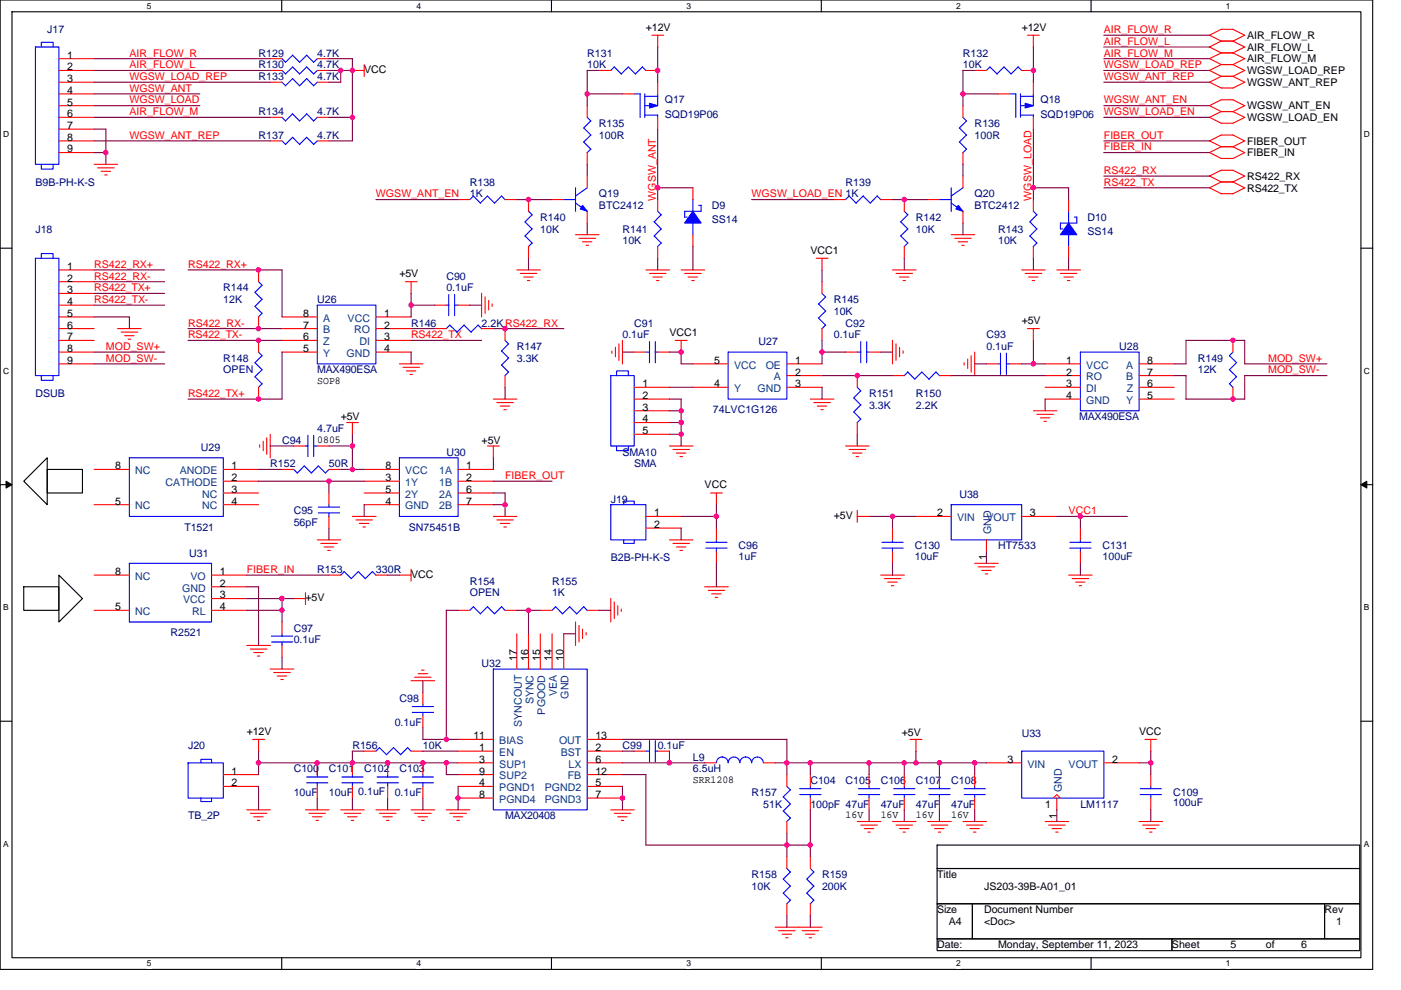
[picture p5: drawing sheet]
<svg xmlns="http://www.w3.org/2000/svg" width="297mm" height="210mm" viewBox="0 0 297 210" stroke-linecap="round" stroke-linejoin="round" font-family="sans-serif">
<path d="M0 0h291v205.6h-291zM2.5 2.5h286v200.6h-286z" fill="none" stroke="#000" stroke-width=".23"/>
<g fill="#fff">
<path d="M31.1 .3h1v1.9h-1z"/>
<path d="M31.1 203.4h1v2h-1z"/>
</g>
<path d="M59.7 0v2.5M59.7 203.1v2.5" fill="none" stroke="#000" stroke-width=".23"/>
<g fill="#fff">
<path d="M88.3 .3h1v1.9h-1z"/>
<path d="M88.3 203.4h1v2h-1z"/>
</g>
<path d="M116.9 0v2.5M116.9 203.1v2.5" fill="none" stroke="#000" stroke-width=".23"/>
<g fill="#fff">
<path d="M145.5 .3h1v1.9h-1z"/>
<path d="M145.5 203.4h1v2h-1z"/>
</g>
<path d="M174.1 0v2.5M174.1 203.1v2.5" fill="none" stroke="#000" stroke-width=".23"/>
<g fill="#fff">
<path d="M202.7 .3h1v1.9h-1z"/>
<path d="M202.7 203.4h1v2h-1z"/>
</g>
<path d="M231.3 0v2.5M231.3 203.1v2.5" fill="none" stroke="#000" stroke-width=".23"/>
<g fill="#fff">
<path d="M259.9 .3h1v1.9h-1z"/>
<path d="M259.9 203.4h1v2h-1z"/>
<path d="M.7 27.6h1.3v1.9h-1.3z"/>
<path d="M289.2 27.6h1.3v1.9h-1.3z"/>
<path d="M.7 77.7h1.3v2h-1.3z"/>
<path d="M289.2 77.7h1.3v2h-1.3z"/>
</g>
<path d="M0 52.6h2.5M288.5 52.6h2.5" fill="none" stroke="#000" stroke-width=".23"/>
<g fill="#fff">
<path d="M.7 127.9h1.2v2h-1.2z"/>
<path d="M289.2 127.9h1.2v2h-1.2z"/>
</g>
<path d="M0 102.8h2.5M288.5 102.8h2.5" fill="none" stroke="#000" stroke-width=".23"/>
<path d="M1.3 102.1l1.2 .7-1.2 .7zM288.5 102.8l1.3-.7v1.4z" fill="#000" stroke="#000" stroke-width=".21"/>
<g fill="#fff">
<path d="M.7 178h1.2v2h-1.2z"/>
<path d="M289.2 178h1.2v2h-1.2z"/>
</g>
<g fill="none" stroke="#000" stroke-width=".23">
<path d="M10 99.6h7.5v5h-7.5zM5 102.1l5-5v9.9zM5 124.5h7.5v5h-7.5zM12.5 122l5 5-5 4.9zM0 153h2.5M288.5 153h2.5M198.7 179.2h89.6v5h-89.6zM198.7 184.2h89.6v7.5h-89.6zM198.7 191.7h7.5v7.4h-7.5zM198.7 199.1h49.8v2.5h-49.8zM206.2 191.7h74.6v7.4h-74.6zM248.5 199.1h39.8v2.5h-39.8z"/>
<path d="M280.8 191.7h7.5v7.4h-7.5z"/>
</g>
<g fill="none" stroke="#f00" stroke-width=".23">
<path d="M12.5 14.9h7.5M12.5 19.9h7.5M12.5 12.4h7.5M12.5 17.4h7.5M57.3 14.9h2.5M57.3 12.4h2.5M57.3 17.4h2.5M67.3 14.9h2.4M67.3 12.4h2.4M67.3 17.4h2.4M74.7 14.9h2.5M77.2 13.7v2.5"/>
<path d="M127 14.9h2.5M132 19.9h2.5M136.9 14.9h2.5M138.2 7.5h2.5M139.4 7.5v2.5M139.4 17.4v2.5M206.6 14.9h2.5M211.6 19.9h2.5M216.6 14.9h2.5M217.8 7.5h2.6M219.1 17.4v2.5M219.1 7.5v2.5"/>
<path d="M256.4 7.5l2.5 1.2h2.5l2.5 1.3-2.5 1.2M256.4 9.9l2.5 1.3h2.5l2.5 1.3-2.5 1.2M256.4 12.4l2.5 1.3M256.4 14.9l2.5 1.3M256.4 17.4l2.5 1.3h2.5M256.4 7.5l2.5-1.3h2.5l2.5 1.3-2.5 1.2M258.9 13.7h2.5l2.5 1.3-2.5 1.2M258.9 16.2h2.5l2.5 1.3-2.5 1.2M258.9 8.7l-2.5 1.3M258.9 11.2l-2.5 1.2M258.9 13.7l-2.5 1.2M258.9 16.2l-2.5 1.2"/>
<path d="M12.5 29.9h7.5M12.5 24.9h7.5M12.5 22.4h7.5M12.5 27.4h7.5M12.5 32.4h7.5M20 34.9h5M20.7 35.6h3.5M21.4 36.3h2M22.2 37.1h.5M57.3 29.9h2.5M57.3 24.9h2.5M67.3 29.9h2.4"/>
<path d="M67.3 24.9h2.4M124.5 37.3v2.5M124.5 22.4v2.5M124.5 32.4v2.5M139.4 24.9v2.5M146.9 39.8v2.5M204.2 22.4v2.5M204.2 32.4v2.5M204.2 37.3v2.5M219.1 24.9v2.5M256.4 22.4l2.5 1.3M256.4 24.9l2.5 1.2h2.5"/>
<path d="M256.4 29.9l2.5 1.2M256.4 32.3l2.5 1.3h2.5M256.4 39.8l2.5 1.3h2.5M256.4 37.3l2.5 1.3M256.4 22.4l2.5-1.3 2.5 .1 2.5 1.2-2.5 1.3M256.4 29.9l2.5-1.3h2.5l2.5 1.3-2.5 1.2M256.4 37.3l2.5-1.2h2.5l2.5 1.3M258.9 23.7h2.5l2.5 1.2-2.5 1.3M258.9 31.1h2.5l2.5 1.3-2.5 1.2M258.9 38.6h2.5l2.5 1.3-2.5 1.2M258.9 23.6l-2.5 1.3M258.9 31.1l-2.5 1.3"/>
<path d="M258.9 38.6l-2.5 1.2M263.9 37.3l-2.5 1.3M12.5 57.3h7.5M12.5 59.8h7.5M54.8 57.3v2.5M85.9 59.8h2.5M87.2 59.8v2.5M97.1 42.3h2.5M107.1 42.3h2.5M109.6 57.3h5M110.3 58h3.5M111 58.8h2"/>
<path d="M111.8 59.5h.5M112.1 42.3v2.5M112.1 52.3v2.5M117 42.3h2.5M122 49.8h5M122.8 50.5h3.5M123.5 51.3h2M124.3 52h.5M124.5 44.8v2.5M136.9 57.3h5.1M137.7 58h3.5M138.4 58.8h2"/>
<path d="M139.2 59.5h.5M139.4 42.3v2.5M139.4 52.3v2.5M144.4 57.3h5M145.2 58h3.5M145.9 58.8h2M146.7 59.5h.5M146.9 49.8v2.5M173.1 54.8h2.5M174.3 54.8v2.5M174.3 59.8v2.4M176.8 42.3h2.5"/>
<path d="M186.7 42.3h2.5M189.2 57.3h5M190 58h3.5M190.7 58.8h2M191.5 59.5h.5M191.7 42.3v2.5M191.7 52.3v2.5M196.7 42.3h2.5M201.7 49.8h5M202.4 50.5h3.5M203.2 51.3h2M203.9 52h.5"/>
<path d="M204.2 44.8v2.5M216.6 57.3h5M217.4 58h3.5M218.1 58.8h2M218.8 59.5h.6M219.1 42.3v2.5M219.1 52.3v2.5M224.1 57.3h5M224.8 58h3.5M225.5 58.8h2.1M226.3 59.5h.5M226.6 42.3v2.5"/>
<path d="M226.6 52.3v2.5M12.5 72.2h7.5M12.5 69.7h7.5M12.5 77.2h7.5M12.5 67.2h7.5M12.5 74.7h7.5M12.5 64.7h7.5M12.5 62.2h7.5M24.9 69.7h5M25.7 70.4h3.5M26.4 71.2h2M27.2 71.9h.5"/>
<path d="M54.8 67.2v2.5M54.8 72.2v2.5M59.8 72.2h7.5M59.8 69.7h7.5M59.8 67.2h7.5M59.8 74.7h7.5M79.7 72.2h7.5M79.7 69.7h7.5M79.7 67.2h7.5M79.7 74.7h7.5M84.7 77.2h5M85.4 77.9h3.5"/>
<path d="M86.1 78.7h2.1M86.9 79.4h.5M92.2 69.7h2.4M92.2 64.7h2.4M97.1 64.7h2.5M102.1 69.7h2.5M102.1 62.2v5M102.8 63v3.5M103.6 63.7v2M104.3 64.5v.5M107.1 69.7v2.5M107.1 79.7v2.4"/>
<path d="M129.7 74.4v.6M130.5 73.7v2M131.2 72.9v3.6M132 72.2v5M134.5 74.7h2.4M139.4 74.7h2.5M143.2 72.2h2.5M144.4 72.2v2.5M146.9 77.2h7.5M166.8 77.2h7.5M166.8 79.7h7.5M174.3 69.7v2.5"/>
<path d="M179.3 74.7h2.5M181.8 79.7v2.4M184.3 74.7h2.4M189.2 79.7h2.5M189.2 72.2v5M190 72.9v3.5M190.7 73.7v2M191.5 74.4v.5M199.2 79.7h2.5M204.4 76.9v.5M205.2 76.2v2M205.9 75.4v3.5"/>
<path d="M206.6 74.7v5M209.1 77.2h2.5M214.1 77.2h2.5M217.8 69.7h2.6M219.1 69.7v2.5M221.6 77.2h7.5M221.6 79.7h7.5M241.5 77.2h7.5M241.5 79.7h7.5M261.4 72.2v2.5M20 99.6h7.4M47.3 99.6h7.5"/>
<path d="M54.8 82.1v2.5M55.1 94.3v.6M55.8 93.6v2M56.6 92.9v3.5M57.3 92.1v5M59.8 99.6h2.5M62.3 94.6h2.5M67.3 94.6h2.4M69.7 99.6h2.5M73.5 89.6h2.5M74.7 89.6v2.5M77.2 99.6h7.5"/>
<path d="M97.1 99.6h7.5M103.4 94.6h2.5M104.6 84.6h5M104.6 94.6v2.5M105.3 85.4h3.6M106.1 86.1h2M106.8 86.9h.6M134.5 84.6h7.4M134.5 89.6h7.4M134.5 87.1h7.4M134.5 82.1h7.4M134.5 92.1h7.4"/>
<path d="M141.9 94.6h5M142.7 95.3h3.5M143.4 96.1h2M144.2 96.8h.5M146.9 82.1h7.5M166.8 82.1h7.5M171.8 84.6h5M172.5 85.4h3.6M173.3 86.1h2M174.1 86.9h.5M179.3 94.6h5M180 95.3h3.5"/>
<path d="M180.7 96.1h2M181.5 96.8h.5M181.8 89.6v2.5M219.1 87.1h5M219.8 87.9h3.5M220.6 88.6h2M221.3 89.4h.6M221.6 84.6h7.5M221.6 82.1h7.5M241.5 84.6h7.5M241.5 82.1h7.5M261.4 82.1v2.5"/>
<path d="M20 107h7.4M47.3 104.6h7.5M47.3 102.1h7.5M47.3 107h7.5M67.3 114.5h5M68 115.3h3.5M68.7 116h2M69.5 116.8h.5M69.7 104.6v2.4M69.7 109.5v2.5M74.7 109.5h5M75.5 110.3h3.5"/>
<path d="M76.2 111h2M77 111.8h.5M77.2 104.6h7.5M77.2 102.1h7.5M77.2 107h7.5M97.1 104.6h7.5M97.1 102.1h7.5M97.1 107h7.5M104.6 109.5h5M105.3 110.3h3.6M106.1 111h2M106.8 111.8h.6"/>
<path d="M136.9 109.5h7.5M136.9 112h7.5M141.9 114.5h5M142.7 115.3h3.5M143.4 116h2M144.2 116.8h.5M150.6 104.6h2.6M151.9 104.6v2.5M151.9 112v2.5M151.9 117v2.5M181.8 109.5h2.5M181.8 108.3v2.5"/>
<path d="M189.2 112v2.5M189.2 117v2.5M194.2 109.5h7.5M206.6 119.5h5M209.1 114.5v2.5M216.6 109.5h7.5M229.1 112v2.5M229.1 117v2.5M20 122h7.4M20 129.5h7.4M44.8 124.5h7.5M44.8 122h7.5"/>
<path d="M44.8 127h7.5M44.8 129.5h7.5M52.3 136.9h5M53.1 137.7h3.5M53.8 138.4h2M54.6 139.1h.5M59.8 131.9v2.5M59.8 136.9v2.5M62.2 127h2.6M64.8 125.7v2.5M69.7 122h2.5M79.7 122h2.5"/>
<path d="M84.7 122h2.5M87.2 120.7v2.6M97.1 129.5h2.5M107.1 129.5h2.5M109.6 134.4v7.5M112.1 134.4v7.5M114.6 129.5h2.4M114.6 134.4v7.5M117 134.4v7.5M119.5 134.4v7.5M122 131.9v5M122.8 132.7v3.5"/>
<path d="M123.5 133.4v2M124.3 134.2v.5M124.5 129.5h2.5M129.5 126.9v5M130.2 127.7v3.5M131 128.5v2M131.7 129.2v.5M149.4 124.5h5M150.2 125.2h3.4M150.9 126h2M151.6 126.7h.6M186.7 122h5"/>
<path d="M187.5 122.7h3.5M188.2 123.5h2M189 124.2h.5M207.4 120.2h3.5M208.1 121h2M208.9 121.7h.5M226.6 122h5M227.3 122.7h3.5M228 123.5h2.1M228.8 124.2h.5M53.6 156.8h2.5M54.8 156.8v2.5"/>
<path d="M57.3 141.9h5M58 142.6h3.5M58.8 143.4h2M59.5 144.1h.6M77.2 159.3h2.5M87.1 144.4h5.1M87.2 159.3h2.5M87.9 143.6h3.5M88.7 142.9h2M89.4 142.1h.5M89.7 146.9v2.5M89.7 151.8v2.5"/>
<path d="M97.1 156.8h7.5M97.1 159.3h7.5M124.5 156.8h7.5M124.5 159.3h7.5M134.5 159.3h2.4M139.4 159.3h2.5M193 156.8h2.5M194.2 156.8v2.5M242.7 156.8h2.6M244 156.8v2.5M47.3 166.8h7.5M47.3 164.3h7.5"/>
<path d="M52.3 171.8h5M53.1 172.5h3.5M53.8 173.2h2M54.6 174h.5M64.8 171.8h5M65.5 172.5h3.5M66.2 173.2h2.1M67 174h.5M67.3 161.8v2.5M67.3 166.8v2.5M72.2 171.8h5M73 172.5h3.5"/>
<path d="M73.7 173.2h2M74.5 174h.5M74.7 161.8v2.5M74.7 166.8v2.5M79.7 171.8h5M80.5 172.5h3.5M81.2 173.2h2M81.9 174h.6M82.2 161.8v2.5M82.2 166.8v2.5M87.2 171.8h5M87.9 172.5h3.5"/>
<path d="M88.6 173.2h2.1M89.4 174h.5M89.7 161.8v2.5M89.7 166.8v2.5M94.6 171.8h5M95.4 172.5h3.5M96.1 173.2h2M96.9 174h.5M97.1 161.8h7.5M97.1 166.8h7.5M97.1 169.3h7.5M97.1 164.3h7.5"/>
<path d="M124.5 161.8h7.5M124.5 166.8h7.5M124.5 169.3h7.5M124.5 164.3h7.5M129.5 171.8h5M130.2 172.5h3.5M131 173.2h2M131.7 174h.5M149.4 161.8h2.5M161.8 161.8h2.5M166.8 164.3v2.5M166.8 174.2v2.5"/>
<path d="M171.8 164.3v2.5M171.8 169.3v2.5M181.8 174.2h5M182.5 175h3.5M183.2 175.7h2M184 176.5h.5M184.3 164.3v2.5M184.3 169.3v2.5M189.2 174.2h5M190 175h3.5M190.7 175.7h2M191.5 176.5h.5"/>
<path d="M191.7 164.3v2.5M191.7 169.3v2.5M196.7 174.2h5M197.4 175h3.6M198.2 175.7h2M198.9 176.5h.6M199.2 164.3v2.5M199.2 169.3v2.5M204.2 174.2h5M204.9 175h3.5M205.6 175.7h2M206.4 176.5h.5"/>
<path d="M206.6 164.3v2.5M206.6 169.3v2.5M209.1 161.8h7.5M221.6 174.2h5M222.3 175h3.5M223.1 175.7h2M223.3 169.3l.8-.8 .7 .8M223.8 176.5h.5M224.1 169.3v2.5M234 161.8h7.5M241.5 174.2h5M242.2 175h3.6"/>
<path d="M243 175.7h2M243.7 176.5h.6M244 164.3v2.5M244 169.3v2.5M165.1 197.4h3.5M165.8 198.1h2M166.6 198.9h.5M166.8 181.7v2.5M166.8 191.7v2.5M170 197.4h3.6M170.8 198.1h2M171.6 198.9h.5"/>
<path d="M171.8 181.7v2.5M171.8 191.7v2.5M174.3 196.7h-10"/>
</g>
<g fill="#00f" stroke="#00f" stroke-width=".23">
<path d="M137.7 21.9l1.7 .5-1.7 .5z" fill-rule="evenodd"/>
<path d="M203.2 43.6l1 1.2-1.5-.5z" fill-rule="evenodd"/>
<path d="M217.4 21.9l1.7 .5-1.7 .5z" fill-rule="evenodd"/>
<path d="M226.6 47.3l1.7 2.5h-3.5z" fill-rule="evenodd"/>
<path d="M146.9 44.8l1.8 2.5h-3.5z" fill-rule="evenodd"/>
<path d="M123.5 43.6l1 1.2-1.5-.5z" fill-rule="evenodd"/>
</g>
<g fill="none" stroke="#00f" stroke-width=".23">
<path d="M7.5 10h5v24.9h-5zM8.8 10v-1h2.5v1M59.8 12.4l.7 .8M62 11.7l1.5 1.5M62 16.7l1.5 1.5 1.5-1.5M62 11.7l-1.5 1.5M62 16.7l-1.5 1.5-.7-.8M65 11.7l1.5 1.5M65 16.7l1.5 1.5M65 14.2l1.5 1.5M65 11.7l-1.5 1.5M65 14.2l-1.5 1.5-1.5-1.5-1.5 1.5-.7-.8"/>
<path d="M67.3 12.4l-.8 .8M67.3 17.4l-.8 .8M67.3 14.9l-.8 .8M133.2 14.2l1.5 1.5 1.5-1.5 .8 .8M133.2 14.2l-1.5 1.5-1.4-1.5-.8 .7M134.5 19.9h1.2M135.7 19.9v5M136.7 19.9v5M139.4 19.9v2.5M209.1 14.9l.8-.7 1.5 1.5 1.5-1.5 1.5 1.5M214.1 19.9h1.3M215.4 19.9v5"/>
<path d="M215.9 14.2l.7 .8M215.9 14.2l-1.5 1.5M216.4 19.9v5M219.1 19.9v2.5M8.8 34.9v1h2.5v-1M62 24.1l1.5 1.6 1.5-1.5M62 24.2l-1.5 1.5-.7-.8M65 29.1l1.5 1.5M65 24.1l1.5 1.6M65 29.1l-1.5 1.5-1.5-1.5-1.5 1.5-.7-.7M67.3 29.9l-.8 .7M67.3 24.9l-.8 .8"/>
<path d="M122 39.8v5M123.8 27.1l1.5 1.6M123.8 30.1l1.5 1.5M124.5 24.9l.8 .8M124.5 39.8l-2.5 1.8M125.3 25.7l-1.6 1.5M125.3 28.6l-1.6 1.5M125.3 31.6l-.8 .8M136.7 24.4h2.7v.5M136.7 22.4h1.5M136.7 20.4h2.8M201.7 39.8v5"/>
<path d="M203.4 27.1l1.5 1.6M203.4 30.1l1.5 1.5-.8 .8M204.2 39.8l-2.5 1.8M204.2 24.9l.7 .8-1.5 1.5M204.9 28.6l-1.5 1.5M216.3 24.4h2.8v.5M216.3 22.4h1.5M216.4 20.4h2.7M7.5 54.8h5v24.9h-5zM8.8 54.8v-1h2.5v1M54.8 59.8l.8 .7M106.3 41.6l.8 .8"/>
<path d="M106.4 41.6l-1.5 1.5-1.5-1.5-1.5 1.5-1.5-1.5-.8 .7M112.1 44.8l.7 .8M112.8 45.6l-1.5 1.5 1.5 1.5M112.8 48.6l-1.5 1.5 1.5 1.5M112.8 51.5l-.8 .8M119.5 42.3h2.5M122 43.1l2.5 1.7M138.7 47.1l1.5 1.5-1.5 1.5M138.7 50l1.5 1.6M139.4 44.8l.8 .8M140.2 45.6l-1.5 1.5M140.2 51.5l-.8 .8"/>
<path d="M146.9 42.3v2.5M146.9 47.3v2.5M148.1 43.6h.6M148.7 43.5v1.3M148.7 44.8h-3.5v1.3h.5M180 41.6l1.5 1.5M180 41.6l-.7 .7M186.7 42.4l-.7-.8-1.5 1.5-1.5-1.5-1.5 1.5M191 47.1l1.5 1.5-1.6 1.5M191 50l1.5 1.6M191.7 44.8l.8 .8M192.5 45.6l-1.6 1.5"/>
<path d="M192.5 51.5l-.8 .8M199.2 42.3h2.5M201.7 43.1l2.5 1.7M219.1 44.8l.8 .8M219.8 48.6l-1.5 1.5 1.6 1.5M219.8 45.6l-1.5 1.5 1.6 1.5M219.8 51.5l-.7 .8M226.6 44.8v2.5M226.6 49.8v2.5M227.8 46.1l.5-.1v1.3M228.3 47.3h-3.5v1.3h.5M8.8 79.7v1h2.5v-1"/>
<path d="M54.1 62l1.5 1.5M54.1 65l1.5 1.5M54.1 76.9l1.5 1.5M54.1 79.9l1.5 1.5M54.8 74.7l.8 .8M55.6 60.5l-1.6 1.5M55.6 63.5l-1.6 1.5M55.6 66.5l-.8 .7M55.6 75.4l-1.6 1.5M55.6 78.4l-1.6 1.5M67.3 64.7h12.4v12.5h-12.4zM94.6 64.7h.6"/>
<path d="M95.1 62.5v4.5M95.4 68.9l-.8 .8M96.4 64.7h.7M96.4 62.5v4.5M101.4 69l.7 .7M101.4 68.9l-1.5 1.6-1.5-1.6-1.5 1.6-1.5-1.5M106.3 74.4l1.5 1.5M107.1 72.2l.7 .8M107.8 72.9l-1.5 1.6M107.8 75.9l-1.5 1.5 1.5 1.5M107.8 78.9l-.7 .8M129.5 79.7h5v14.9h-5z"/>
<path d="M130.7 79.7v-1h2.5v1M136.9 74.7h.8M137.7 72.5v4.4M138.9 74.7h.5M138.9 72.5v4.4M154.4 74.7h12.4v9.9h-12.4zM173.5 64.5l1.6 1.5M174.3 62.2l.8 .8M175 63l-1.5 1.5M175 66l-1.5 1.5 1.6 1.5M175 69l-.7 .7M181.8 74.7h.7"/>
<path d="M182.5 72.5v4.4M183.7 74.7h.6M183.7 72.5v4.4M192.5 78.9l-.8 .8M195.5 78.9l-1.5 1.5-1.5-1.5M198.4 78.9l.8 .8M198.5 78.9l-1.5 1.5-1.6-1.5M211.6 77.2h.5M212.1 74.9v4.5M213.4 77.2h.7M213.4 74.9v4.5M229.1 74.7h12.4v12.4h-12.4z"/>
<path d="M260.6 78.4l1.6 1.5-1.5 1.5M260.6 75.4l1.6 1.5-1.5 1.5M261.4 74.7l-.7 .7M27.4 97.1h19.9v12.4h-19.9zM55.6 81.4l-.8 .8M62.2 99.5l.8 .9 1.5-1.6 1.5 1.6 1.5-1.6 1.5 1.5M64.8 94.6h.5M65.3 92.3v4.5M66.5 94.6h.8M66.5 92.3v4.5M69.7 99.6l-.7 .8M84.7 97.1h12.4v12.4h-12.4z"/>
<path d="M130.7 94.6v1h2.5v-1M181 84.4l1.5 1.5-1.5 1.5M181 87.4l1.5 1.5-.8 .7M181.8 82.1l.7 .8-1.5 1.5M260.6 81.4l.8 .7M27.4 119.5h17.4v12.4h-17.4zM67.5 108.8h4.5M67.5 107.5h4.5M69.7 107v.6M69.7 108.8v.7M129.5 107h7.4v7.5h-7.4zM132.2 107v-.7h2.3v.7"/>
<path d="M132.2 114.5v.8h2.3v-.8M149.6 116.2h4.6M149.6 115h4.6M151.9 114.5v.5M151.9 116.2v.8M187 116.2h4.5M187 115h4.5M189.2 114.5v.5M189.2 116.2v.8M201.7 107h14.9v7.5h-14.9zM226.8 116.2h4.5M226.8 115h4.5"/>
<path d="M229.1 114.5v.5M229.1 116.2v.8M57.5 136.2h4.6M57.5 134.9h4.6M59.8 134.4v.5M59.8 136.1v.8M72.2 122l.8-.8 1.5 1.5M76 121.2l1.5 1.5M76 121.2l-1.5 1.5M78.9 121.2l.8 .8M79 121.2l-1.5 1.5M99.6 129.5l.8-.8 1.5 1.5"/>
<path d="M101.9 130.2l1.5-1.5 1.5 1.5M106.3 128.7l.8 .8M106.4 128.7l-1.6 1.5M117.8 128.7l1.5 1.5M117.8 128.7l-.8 .8M119.3 130.2l1.5-1.5 1.5 1.5M124.5 129.5l-.7-.8-1.5 1.5M80.5 158.6l-.8 .7M83.4 158.6l1.6 1.5M83.5 158.6l-1.5 1.5-1.5-1.5M86.4 158.6l.8 .7M86.4 158.6l-1.5 1.5"/>
<path d="M87.4 151.1h4.5M87.4 149.9h4.5M89.7 149.4v.5M89.7 151.1v.7M104.6 141.9h19.9v29.9h-19.9zM136.9 159.3h.8M137.7 157.1v4.5M138.9 159.3h.5M138.9 157.1v4.5M216.6 159.3h17.4v10h-17.4zM39.9 161.8h7.4v7.5h-7.4zM42.6 169.3v.7h2.2v-.7"/>
<path d="M42.6 161.8v-.7h2.2v.7M65 166h4.5M65 164.8h4.5M67.3 164.3v.5M67.3 166v.8M72.5 166h4.5M72.5 164.8h4.5M74.7 164.3v.5M74.7 166v.8M79.9 166h4.6M79.9 164.8h4.6M82.2 164.3v.5"/>
<path d="M82.2 166v.8M87.4 166h4.5M87.4 164.8h4.5M89.7 164.3v.5M89.7 166v.8M151.9 161.8a1.21 1.21 0 0 1 1.2-1.2 1.24 1.24 0 0 1 1.3 1.2 1.24 1.24 0 0 1 1.2-1.2 1.24 1.24 0 0 1 1.3 1.2 1.21 1.21 0 0 1 1.2-1.2 1.24 1.24 0 0 1 1.3 1.2 1.24 1.24 0 0 1 1.2-1.2 1.24 1.24 0 0 1 1.2 1.2M166.1 172l1.5 1.5M166.8 166.8l.8 .8M167.6 167.5l-1.6 1.5 1.6 1.5M167.6 170.5l-1.6 1.5M167.6 173.5l-.8 .8M169.6 168.5h4.5"/>
<path d="M169.6 167.3h4.5M171.8 166.8v.5M171.8 168.5v.8M182 168.5h4.5M182 167.3h4.5M184.3 166.8v.5M184.3 168.5v.8M189.5 168.5h4.5M189.5 167.3h4.5M191.7 166.8v.5M191.7 168.5v.8M197 168.5h4.4"/>
<path d="M197 167.3h4.4M199.2 166.8v.5M199.2 168.5v.8M204.4 168.5h4.5M204.4 167.3h4.5M206.6 166.8v.5M206.6 168.5v.8M241.7 168.5h4.5M241.7 167.3h4.5M244 166.8v.5M244 168.5v.8M166.8 184.2l.8 .8"/>
<path d="M167.6 185l-1.6 1.5 1.6 1.5M167.6 187.9l-1.6 1.6 1.6 1.4M167.6 190.9l-.8 .8M171.8 184.2l.8 .8M172.5 185l-1.5 1.5 1.6 1.5M172.5 187.9l-1.5 1.6 1.6 1.4M172.5 190.9l-.7 .8"/>
</g>
<g fill="none" stroke="#800040" stroke-width=".23">
<path d="M19.9 19.9h22.5M20 14.9h37.3M20 17.4h37.3M20 12.4h37.3M69.7 12.4h5M72.2 14.9v2.5h-2.5M74.7 14.9h-5M74.7 12.4v17.5h-5M124.5 14.9h2.5M124.5 19.9h7.5M124.5 14.9v7.5M139.4 9.9v7.5"/>
<path d="M204.1 19.9h7.5M206.6 14.9h-2.5l.1 7.5M219.1 9.9v7.5M234 14.9h22.4M234 17.4h22.4M234 12.4h22.4M234 10h22.4M234 7.5h22.4M19.9 22.4h22.5M19.9 27.4h2.6M19.9 32.4h2.6M20 24.9h37.3"/>
<path d="M20 29.9h37.3M22.5 27.4v7.5M69.7 24.9h5M124.5 34.8v2.5M139.4 39.8h7.5M139.4 27.4v14.9M204.2 34.8v2.5M219.1 39.8h7.5M219.1 27.4v14.9M226.6 39.8v2.5M234 24.9h22.4M234 22.4h22.4"/>
<path d="M234 29.9h22.4M234 32.4h22.4M234 39.8h22.5M234 37.3h22.5M19.9 57.3h15M19.9 59.8h15M39.9 57.3h19.9v9.9M79.7 42.3h17.4M109.6 42.3h7.4M112.1 54.8v2.5M124.5 47.3v2.5M139.4 54.8v2.5"/>
<path d="M146.9 52.3v5M159.3 42.3h17.5M174.3 57.3v2.5M189.2 42.3h7.5M191.7 54.8v2.5M204.2 47.3v2.5M219.1 54.8v2.5M226.6 54.8v2.5M19.9 64.7h15M19.9 67.2h7.5v2.5M19.9 62.2h15M20 74.7h14.9"/>
<path d="M20 77.2h14.9M39.9 69.7h19.9M39.9 72.2h19.9M59.8 74.7v9.9h-19.9M87.1 64.7h5.1M87.1 72.2h15M87.2 69.7h5M87.2 62.2v5M87.2 74.7v2.5M99.6 64.7h2.5M119.5 69.7h-14.9M131.9 74.7h2.6"/>
<path d="M141.9 74.7h2.5M144.4 77.2h2.5M144.4 74.7v2.5M174.3 74.7h5M174.3 72.2v5M174.3 79.7h14.9M186.7 74.7h2.5M201.7 79.7h19.9M206.6 77.2h2.5M216.6 77.2h5M219.1 72.2v5M249 79.7h2.5v4.9h12.4v-4.9h17.4"/>
<path d="M249 77.2h2.5v-5h12.4v5h17.4M54.8 99.6h5M57.3 94.6h5M69.7 94.6h5M72.2 99.6h5M74.7 92.1v7.5M104.6 97.1v2.5M107.1 82.1v2.6M141.9 84.6h2.5v10M141.9 82.1h5M141.9 87.1h2.5M141.9 89.6h2.5"/>
<path d="M141.9 92.1h2.5M174.3 82.1v2.5M181.8 92.1v2.5M221.6 84.6v2.5M54.8 102.1h22.4M69.7 112v2.5M69.7 102v2.6M77.2 107v2.5M104.6 104.6h2.5M104.6 107h2.5M104.6 102.1h12.4M107.1 104.5v5"/>
<path d="M144.4 109.5h7.5M144.4 112v2.5M151.9 107v5M151.9 119.5v5M184.2 109.5h10M189.2 109.5v2.5M189.2 119.5v2.5M209.1 117v2.5M224 109.5h15M229.1 109.5v2.5M229.1 119.5v2.5M52.3 127h10"/>
<path d="M52.3 129.5h7.5M52.3 122h17.4M52.3 124.5h2.5v12.4M59.8 126.9v5M59.8 139.4v2.5M82.2 122h2.5M97.1 129.5h-2.5v27.3M109.6 129.5h5M112.1 129.4v5M119.5 134.4h2.5M127 129.5h2.5M54.8 159.3v5"/>
<path d="M74.7 159.3h2.5M74.7 159.3v2.5M89.6 159.3h7.5M89.6 156.8h7.5M89.7 144.4v2.5M89.7 154.3v2.5M131.9 156.8h34.9M131.9 159.3h2.6M141.9 159.3v2.5M166.8 156.8v7.5M194.2 159.3v2.5M244 159.3v5"/>
<path d="M54.8 166.8v5M54.8 161.8h42.3M67.3 169.2v2.6M67.3 161.8v2.5M74.7 169.2v2.6M82.2 169.2v2.6M89.7 169.2v2.6M94.6 161.8v2.5h2.5M97.1 166.8v5M131.9 164.3h5M131.9 161.8h17.5M132 166.8v5"/>
<path d="M136.9 179.2h34.9M136.9 164.3v14.9M166.8 176.7v5M171.8 171.7v10M171.8 161.8v2.5M184.3 171.7v2.5M184.3 161.8v2.5M191.7 171.7v2.5M191.7 161.8v2.5M199.2 171.7v2.5M199.2 161.8v2.5M206.6 171.7v2.5"/>
<path d="M206.6 161.8v2.5M209.1 161.8h-44.8M224.1 171.7v2.5M241.5 161.8h2.5M244 171.7v2.5M166.8 194.2v2.5M171.8 194.1v2.6"/>
</g>
<g fill="#f0f" stroke="#f0f" stroke-width=".23">
<circle cx="204.1" cy="19.9" r=".49"/>
<circle cx="219.1" cy="39.8" r=".49"/>
<circle cx="112.1" cy="42.3" r=".49"/>
<circle cx="191.7" cy="42.3" r=".49"/>
<circle cx="22.4" cy="32.4" r=".49"/>
<circle cx="54.8" cy="57.3" r=".49"/>
<circle cx="87.2" cy="64.7" r=".49"/>
<circle cx="54.8" cy="69.7" r=".49"/>
<circle cx="144.4" cy="87.1" r=".49"/>
<circle cx="144.4" cy="89.6" r=".49"/>
<circle cx="54.8" cy="72.2" r=".49"/>
<circle cx="144.4" cy="92.1" r=".49"/>
<circle cx="54.8" cy="84.6" r=".49"/>
<circle cx="151.9" cy="109.5" r=".49"/>
<circle cx="74.7" cy="94.6" r=".49"/>
<circle cx="74.7" cy="99.6" r=".49"/>
<circle cx="69.7" cy="102.1" r=".49"/>
<circle cx="107.1" cy="107" r=".49"/>
<circle cx="59.8" cy="126.9" r=".49"/>
<circle cx="59.8" cy="129.4" r=".49"/>
<circle cx="54.8" cy="161.8" r=".49"/>
<circle cx="94.6" cy="156.8" r=".49"/>
<circle cx="112.1" cy="129.4" r=".49"/>
<circle cx="67.2" cy="161.8" r=".49"/>
<circle cx="89.7" cy="161.8" r=".49"/>
<circle cx="141.9" cy="161.8" r=".49"/>
<circle cx="166.8" cy="161.8" r=".49"/>
<circle cx="184.2" cy="161.8" r=".49"/>
<circle cx="171.8" cy="161.8" r=".49"/>
<circle cx="191.7" cy="161.8" r=".49"/>
<circle cx="194.2" cy="161.8" r=".49"/>
<circle cx="206.6" cy="161.8" r=".49"/>
<circle cx="199.2" cy="161.8" r=".49"/>
<circle cx="97.1" cy="169.3" r=".49"/>
<circle cx="132" cy="169.3" r=".49"/>
<circle cx="166.8" cy="179.2" r=".49"/>
<circle cx="171.8" cy="179.2" r=".49"/>
<circle cx="244" cy="161.8" r=".49"/>
<circle cx="219.1" cy="77.2" r=".49"/>
<circle cx="174.3" cy="74.7" r=".49"/>
<circle cx="261.4" cy="72.2" r=".49"/>
<circle cx="261.4" cy="84.6" r=".49"/>
<circle cx="181.8" cy="79.6" r=".49"/>
<circle cx="124.5" cy="19.9" r=".49"/>
<circle cx="74.7" cy="24.9" r=".49"/>
<circle cx="72.2" cy="14.9" r=".49"/>
<circle cx="82.2" cy="161.8" r=".49"/>
<circle cx="74.7" cy="161.8" r=".49"/>
<circle cx="139.4" cy="39.8" r=".5"/>
<circle cx="219.1" cy="14.9" r=".49"/>
<circle cx="74.7" cy="14.9" r=".49"/>
<circle cx="94.6" cy="161.8" r=".49"/>
<circle cx="144.4" cy="74.7" r=".49"/>
<circle cx="139.4" cy="14.9" r=".5"/>
<circle cx="107.1" cy="69.7" r=".49"/>
<circle cx="189.2" cy="109.5" r=".49"/>
<circle cx="229" cy="109.5" r=".49"/>
</g>
<g font-size="2.2" fill="#000080">
<text x="10" y="7">J17</text>
<text x="54.8" y="12">R129</text>
<text x="54.8" y="17">R133</text>
<text x="54.8" y="14.5">R130</text>
<text x="67.3" y="12">4.7K</text>
<text x="67.3" y="17">4.7K</text>
<text x="67.3" y="14.5">4.7K</text>
<text x="124.5" y="12">R131</text>
<text x="124.5" y="14.5">10K</text>
<text x="204.2" y="12">R132</text>
<text x="204.2" y="14.5">10K</text>
<text x="140.9" y="21.9">Q17</text>
<text x="220.6" y="21.9">Q18</text>
<text x="54.8" y="29.4">R137</text>
<text x="54.8" y="24.4">R134</text>
<text x="67.3" y="29.4">4.7K</text>
<text x="67.3" y="24.4">4.7K</text>
<text x="127" y="26.9">R135</text>
<text x="127" y="29.4">100R</text>
<text x="140.9" y="24.9">SQD19P06</text>
<text x="206.6" y="26.9">R136</text>
<text x="206.6" y="29.4">100R</text>
<text x="220.6" y="24.9">SQD19P06</text>
<text x="7.5" y="39.4">B9B-PH-K-S</text>
<text x="99.6" y="39.4">R138</text>
<text x="99.6" y="41.9">1K</text>
<text x="127" y="41.9">Q19</text>
<text x="179.3" y="39.4">R139</text>
<text x="206.6" y="41.9">Q20</text>
<text x="114.6" y="46.8">R140</text>
<text x="127" y="44.4">BTC2412</text>
<text x="150.9" y="44.4">D9</text>
<text x="150.9" y="47.3">SS14</text>
<text x="194.2" y="46.8">R142</text>
<text x="206.6" y="44.4">BTC2412</text>
<text x="230.5" y="46.8">D10</text>
<text x="7.5" y="49.3">J18</text>
<text x="114.6" y="49.3">10K</text>
<text x="132" y="49.3">R141</text>
<text x="132" y="51.8">10K</text>
<text x="194.2" y="49.3">10K</text>
<text x="211.6" y="49.3">R143</text>
<text x="211.6" y="51.8">10K</text>
<text x="230.5" y="49.8">SS14</text>
<text x="94.6" y="59.3">C90</text>
<text x="47.3" y="61.8">R144</text>
<text x="47.3" y="64.3">12K</text>
<text x="67.3" y="64.3">U26</text>
<text x="94.6" y="61.8">0.1uF</text>
<text x="176.8" y="64.3">R145</text>
<text x="87.2" y="69.3">R146</text>
<text x="102.1" y="69.3">2.2KRS422_RX</text>
<text x="132" y="71.7">0.1uF</text>
<text x="134.5" y="69.3">C91</text>
<text x="176.8" y="66.8">10K</text>
<text x="176.8" y="71.7">0.1uF</text>
<text x="179.3" y="69.3">C92</text>
<text x="209.1" y="71.7">C93</text>
<text x="47.3" y="76.7">R148</text>
<text x="109.6" y="74.2">R147</text>
<text x="109.6" y="76.7">3.3K</text>
<text x="160.8" y="73.2">U27</text>
<text x="209.1" y="74.2">0.1uF</text>
<text x="237.3" y="74.2">U28</text>
<text x="254" y="76.7">R149</text>
<text x="47.3" y="79.2">OPEN</text>
<text x="67.3" y="79.2">MAX490ESA</text>
<text x="254" y="79.2">12K</text>
<text x="7.5" y="84.2">DSUB</text>
<text x="151.1" y="87.7">74LVC1G126</text>
<text x="184.3" y="84.2">R151</text>
<text x="184.3" y="86.7">3.3K</text>
<text x="194.2" y="84.2">R150</text>
<text x="194.2" y="86.7">2.2K</text>
<text x="228.8" y="89.2">MAX490ESA</text>
<text x="42.6" y="95.6">U29</text>
<text x="59.8" y="94.1">C94</text>
<text x="67.3" y="91.7">4.7uF</text>
<text x="57.3" y="99.1">R152</text>
<text x="69.7" y="99.1">50R</text>
<text x="94.6" y="96.6">U30</text>
<text x="132" y="96.6">SMA10</text>
<text x="134.5" y="99.1">SMA</text>
<text x="129.5" y="106.6">J19</text>
<text x="203.4" y="105.6">U38</text>
<text x="39.1" y="112.6">T1521</text>
<text x="62.3" y="109.1">C95</text>
<text x="62.3" y="111.6">56pF</text>
<text x="86.7" y="112.6">SN75451B</text>
<text x="40.1" y="118">U31</text>
<text x="129.5" y="119">B2B-PH-K-S</text>
<text x="156.6" y="116.5">C96</text>
<text x="156.6" y="118.8">1uF</text>
<text x="193.9" y="116.5">C130</text>
<text x="193.9" y="118.8">10uF</text>
<text x="211.6" y="116.5">HT7533</text>
<text x="233.8" y="116.5">C131</text>
<text x="233.8" y="118.8">100uF</text>
<text x="67.3" y="121.5">R153</text>
<text x="79.7" y="121.5">330R</text>
<text x="99.6" y="124">R154</text>
<text x="117" y="124">R155</text>
<text x="99.6" y="126.5">OPEN</text>
<text x="117" y="126.5">1K</text>
<text x="36.1" y="135">R2521</text>
<text x="62.3" y="134">C97</text>
<text x="62.3" y="136.5">0.1uF</text>
<text x="102.1" y="141.4">U32</text>
<text x="84.7" y="148.9">C98</text>
<text x="83.7" y="153.9">0.1uF</text>
<text x="39.9" y="158.9">J20</text>
<text x="74.7" y="158.9">R156</text>
<text x="89.7" y="158.9">10K</text>
<text x="132" y="158.9">C99</text>
<text x="139.4" y="158.9">0.1uF</text>
<text x="146.9" y="161.4">L9</text>
<text x="216.6" y="156.4">U33</text>
<text x="62.3" y="163.8">C100</text>
<text x="69.7" y="163.8">C101</text>
<text x="77.2" y="163.8">C102</text>
<text x="84.7" y="163.8">C103</text>
<text x="146.9" y="163.8">6.5uH</text>
<text x="171.8" y="166.3">C104</text>
<text x="179.3" y="166.3">C105</text>
<text x="186.7" y="166.3">C106</text>
<text x="194.2" y="166.3">C107</text>
<text x="201.7" y="166.3">C108</text>
<text x="39.9" y="173.8">TB_2P</text>
<text x="62.3" y="168.8">10uF</text>
<text x="69.7" y="168.8">10uF</text>
<text x="76" y="168.6">0.1uF</text>
<text x="83.7" y="168.8">0.1uF</text>
<text x="107.1" y="173.8">MAX20408</text>
<text x="159.4" y="168.8">R157</text>
<text x="161.8" y="171.3">51K</text>
<text x="171.8" y="171.3">100pF 47uF</text>
<text x="186.7" y="171.3">47uF</text>
<text x="194.2" y="171.3">47uF</text>
<text x="201.7" y="171.3">47uF</text>
<text x="229.1" y="171.3">LM1117</text>
<text x="248.7" y="168.8">C109</text>
<text x="248.7" y="171">100uF</text>
<text x="159.4" y="186.2">R158</text>
<text x="159.4" y="188.7">10K</text>
<text x="174.3" y="186.2">R159</text>
<text x="174.3" y="188.7">200K</text>
</g>
<g font-size="2.2">
<text x="136.9" y="6.5">+12V</text>
<text x="216.6" y="6.5">+12V</text>
<text x="264.4" y="8.3">AIR_FLOW_R</text>
<text x="264.4" y="10.8">AIR_FLOW_L</text>
<text x="14.2" y="12.4">1</text>
<text x="14.2" y="14.9">2</text>
<text x="14.2" y="17.4">3</text>
<text x="77.2" y="15.5">VCC</text>
<text x="264.4" y="13.3">AIR_FLOW_M</text>
<text x="264.4" y="15.7">WGSW_LOAD_REP</text>
<text x="14.2" y="19.9">4</text>
<text x="14.2" y="22.4">5</text>
<text x="264.4" y="18.2">WGSW_ANT_REP</text>
<text x="264.4" y="23.2">WGSW_ANT_EN</text>
<text x="14.2" y="24.9">6</text>
<text x="14.2" y="27.4">7</text>
<text x="14.2" y="29.9">8</text>
<text x="264.4" y="25.7">WGSW_LOAD_EN</text>
<text x="14.2" y="32.3">9</text>
<text x="264.4" y="30.7">FIBER_OUT</text>
<text x="264.4" y="33.1">FIBER_IN</text>
<text x="264.4" y="40.6">RS422_TX</text>
<text x="264.4" y="38.1">RS422_RX</text>
<text x="171.8" y="53.8">VCC1</text>
<text x="14.2" y="57.2">1</text>
<text x="14.2" y="59.7">2</text>
<text x="84.7" y="58.8">+5V</text>
<text x="14.2" y="62.2">3</text>
<text x="14.2" y="64.7">4</text>
<text x="14.2" y="67.2">5</text>
<text x="14.2" y="69.7">6</text>
<text x="64.3" y="69.7">7</text>
<text x="64.3" y="67.2">8</text>
<text x="81.4" y="67.2">1</text>
<text x="81.4" y="69.7">2</text>
<text x="141.9" y="71.2">VCC1</text>
<text x="216.6" y="68.7">+5V</text>
<text x="14.2" y="72.2">7</text>
<text x="14.2" y="74.7">8</text>
<text x="14.2" y="77.2">9</text>
<text x="64.3" y="74.7">5</text>
<text x="64.3" y="72.2">6</text>
<text x="81.4" y="72.2">3</text>
<text x="81.4" y="74.7">4</text>
<text x="151.4" y="77.2">5</text>
<text x="168.6" y="77.2">1</text>
<text x="226.1" y="77.2">1</text>
<text x="243.2" y="77.2">8</text>
<text x="67.3" y="81.5">SOP8</text>
<text x="136.2" y="82.1">1</text>
<text x="151.4" y="82.1">4</text>
<text x="168.6" y="79.7">2</text>
<text x="168.6" y="82.1">3</text>
<text x="226.1" y="79.7">2</text>
<text x="226.1" y="82.1">3</text>
<text x="243.2" y="82.1">6</text>
<text x="243.2" y="79.7">7</text>
<text x="72.2" y="89.2">+5V</text>
<text x="136.2" y="84.6">2</text>
<text x="136.2" y="87.1">3</text>
<text x="136.2" y="89.6">4</text>
<text x="226.1" y="84.6">4</text>
<text x="243.2" y="84.6">5</text>
<text x="67.3" y="93.9">0805</text>
<text x="102.1" y="94.1">+5V</text>
<text x="136.2" y="92.1">5</text>
<text x="24.4" y="99.5">8</text>
<text x="49.1" y="99.5">1</text>
<text x="81.7" y="99.5">8</text>
<text x="98.9" y="99.5">1</text>
<text x="24.4" y="107">5</text>
<text x="49.1" y="102">2</text>
<text x="49.1" y="104.5">3</text>
<text x="49.1" y="107">4</text>
<text x="81.7" y="102">3</text>
<text x="81.7" y="107">4</text>
<text x="81.7" y="104.5">5</text>
<text x="98.9" y="102">2</text>
<text x="98.9" y="104.5">6</text>
<text x="98.9" y="107">7</text>
<text x="149.4" y="103.6">VCC</text>
<text x="138.7" y="109.5">1</text>
<text x="138.7" y="112">2</text>
<text x="176.8" y="110.1">+5V</text>
<text x="198.7" y="109.5">2</text>
<text x="218.4" y="109.5">3</text>
<text x="209.1" y="118.9" transform="rotate(-90 209.1 118.9)">1</text>
<text x="24.4" y="122">8</text>
<text x="46.6" y="122">1</text>
<text x="46.6" y="124.4">2</text>
<text x="87.2" y="122.5">VCC</text>
<text x="24.4" y="129.4">5</text>
<text x="46.6" y="126.9">3</text>
<text x="46.6" y="129.4">4</text>
<text x="64.8" y="127.5">+5V</text>
<text x="109.6" y="140.2" transform="rotate(-90 109.6 140.2)">17</text>
<text x="112" y="140.2" transform="rotate(-90 112 140.2)">16</text>
<text x="114.5" y="140.2" transform="rotate(-90 114.5 140.2)">15</text>
<text x="117" y="140.2" transform="rotate(-90 117 140.2)">14</text>
<text x="119.5" y="140.2" transform="rotate(-90 119.5 140.2)">10</text>
<text x="52.3" y="155.9">+12V</text>
<text x="241.5" y="155.9">VCC</text>
<text x="100.4" y="156.8">11</text>
<text x="101.6" y="159.3">1</text>
<text x="101.6" y="161.8">3</text>
<text x="126.2" y="159.3">2</text>
<text x="126.2" y="161.8">6</text>
<text x="126.2" y="156.8">13</text>
<text x="191.2" y="156.1">+5V</text>
<text x="213.6" y="161.8">3</text>
<text x="235.8" y="161.8">2</text>
<text x="49.1" y="164.3">1</text>
<text x="49.1" y="166.8">2</text>
<text x="101.6" y="166.8">4</text>
<text x="101.6" y="164.3">9</text>
<text x="126.2" y="166.8">5</text>
<text x="126.2" y="164.3">12</text>
<text x="146.9" y="166.1">SRR1208</text>
<text x="101.6" y="169.2">8</text>
<text x="126.2" y="169.2">7</text>
<text x="179.3" y="173.6">16V</text>
<text x="186.7" y="173.6">16V</text>
<text x="194.2" y="173.6">16V</text>
<text x="201.7" y="173.6">16V</text>
<text x="221.6" y="171.3">1</text>
<text x="224" y="173.6" transform="rotate(-90 224 173.6)">1</text>
<text x="198.7" y="186.2">Title</text>
<text x="208.6" y="188.7">JS203-39B-A01_01</text>
<text x="198.7" y="193.7">Size</text>
<text x="201.2" y="196.2">A4</text>
<text x="208.6" y="193.7">Document Number</text>
<text x="208.6" y="196.2">&lt;Doc&gt;</text>
<text x="280.8" y="193.7">Rev</text>
<text x="283.3" y="196.2">1</text>
<text x="198.7" y="201.2">Date:</text>
<text x="211.6" y="201.2">Monday, September 11, 2023</text>
<text x="248.5" y="201.2">Sheet</text>
<text x="260.9" y="201.2">5</text>
<text x="268.4" y="201.2">of</text>
<text x="275.8" y="201.2">6</text>
</g>
<g font-size="2.2" fill="#f00">
<text x="234" y="7">AIR_FLOW_R</text>
<text x="234" y="9.5">AIR_FLOW_L</text>
<text x="27.4" y="12">AIR_FLOW_R</text>
<text x="27.4" y="14.5">AIR_FLOW_L</text>
<text x="27.4" y="17">WGSW_LOAD_REP</text>
<text x="234" y="12">AIR_FLOW_M</text>
<text x="234" y="14.5">WGSW_LOAD_REP</text>
<text x="234" y="17">WGSW_ANT_REP</text>
<text x="27.4" y="19.5">WGSW_ANT</text>
<text x="27.4" y="21.9">WGSW_LOAD</text>
<text x="234" y="21.9">WGSW_ANT_EN</text>
<text x="27.4" y="24.4">AIR_FLOW_M</text>
<text x="27.4" y="29.4">WGSW_ANT_REP</text>
<text x="234" y="24.4">WGSW_LOAD_EN</text>
<text x="234" y="29.4">FIBER_OUT</text>
<text x="234" y="31.9">FIBER_IN</text>
<text x="79.7" y="41.9">WGSW_ANT_EN</text>
<text x="159.4" y="41.9">WGSW_LOAD_EN 1K</text>
<text x="234" y="39.4">RS422_TX</text>
<text x="234" y="36.9">RS422_RX</text>
<text x="139" y="42.6" transform="rotate(-90 139 42.6)">WGSW_ANT</text>
<text x="218.7" y="42.6" transform="rotate(-90 218.7 42.6)">WGSW_LOAD</text>
<text x="20" y="56.8">RS422_RX+</text>
<text x="20" y="59.3">RS422_RX-</text>
<text x="39.9" y="56.8">RS422_RX+</text>
<text x="20" y="61.8">RS422_TX+</text>
<text x="20" y="64.3">RS422_TX-</text>
<text x="39.9" y="69.3">RS422_RX-</text>
<text x="39.9" y="71.7">RS422_TX-</text>
<text x="87.2" y="71.7">RS422_TX</text>
<text x="22.5" y="76.7">MOD_SW-</text>
<text x="22.5" y="74.2">MOD_SW+</text>
<text x="268.9" y="76.7">MOD_SW+</text>
<text x="268.9" y="79.2">MOD_SW-</text>
<text x="39.9" y="84.2">RS422_TX+</text>
<text x="107.1" y="101.6">FIBER_OUT</text>
<text x="226.6" y="109.1">VCC1</text>
<text x="52.3" y="121.5">FIBER_IN</text>
</g>
<g font-size="2.2" fill="#004080">
<text x="68.5" y="70.7">B</text>
<text x="68.5" y="68.2">A</text>
<text x="73.7" y="68.2">VCC</text>
<text x="75.1" y="70.7">RO</text>
<text x="68.5" y="75.7">Y</text>
<text x="68.5" y="73.2">Z</text>
<text x="73.5" y="75.7">GND</text>
<text x="76.2" y="73.2">DI</text>
<text x="155.6" y="83.2">Y</text>
<text x="155.6" y="78.2">VCC</text>
<text x="160.6" y="83.2">GND</text>
<text x="162.3" y="78.2">OE</text>
<text x="164.1" y="80.7">A</text>
<text x="230.3" y="78.2">VCC</text>
<text x="230.3" y="80.7">RO</text>
<text x="230.3" y="83.2">DI</text>
<text x="238.8" y="80.7">B</text>
<text x="238.8" y="78.2">A</text>
<text x="238.9" y="83.2">Z</text>
<text x="230.3" y="85.7">GND</text>
<text x="238.8" y="85.7">Y</text>
<text x="28.7" y="100.6">NC</text>
<text x="38.1" y="100.6">ANODE</text>
<text x="85.9" y="100.6">VCC</text>
<text x="93.1" y="100.6">1A</text>
<text x="35.1" y="103.1">CATHODE</text>
<text x="42.8" y="105.6">NC</text>
<text x="85.9" y="103.1">1Y</text>
<text x="85.9" y="105.6">2Y</text>
<text x="93.1" y="105.6">2A</text>
<text x="93.1" y="103.1">1B</text>
<text x="28.7" y="108.1">NC</text>
<text x="42.8" y="108.1">NC</text>
<text x="85.9" y="108.1">GND</text>
<text x="93.1" y="108.1">2B</text>
<text x="202.9" y="110.6">VIN</text>
<text x="209.1" y="110.6">VOUT</text>
<text x="210.2" y="113.3" transform="rotate(-90 210.2 113.3)">GND</text>
<text x="28.7" y="123">NC</text>
<text x="38.6" y="125.5">GND</text>
<text x="40.4" y="123">VO</text>
<text x="28.7" y="130.5">NC</text>
<text x="38.8" y="128">VCC</text>
<text x="40.7" y="130.5">RL</text>
<text x="113.1" y="149.4" transform="rotate(-90 113.1 149.4)">SYNC</text>
<text x="118.1" y="147.7" transform="rotate(-90 118.1 147.7)">VEA</text>
<text x="120.6" y="148.2" transform="rotate(-90 120.6 148.2)">GND</text>
<text x="110.6" y="154.2" transform="rotate(-90 110.6 154.2)">SYNCOUT</text>
<text x="115.6" y="151.6" transform="rotate(-90 115.6 151.6)">PGOOD</text>
<text x="105.9" y="160.3">EN</text>
<text x="105.9" y="157.8">BIAS</text>
<text x="118.5" y="157.8">OUT</text>
<text x="118.9" y="160.3">BST</text>
<text x="105.9" y="162.8">SUP1</text>
<text x="105.9" y="167.8">PGND1</text>
<text x="105.9" y="165.3">SUP2</text>
<text x="115.5" y="167.8">PGND2</text>
<text x="120.4" y="165.3">FB</text>
<text x="120.5" y="162.8">LX</text>
<text x="217.9" y="162.8">VIN</text>
<text x="226.6" y="162.8">VOUT</text>
<text x="105.9" y="170.3">PGND4</text>
<text x="115.5" y="170.3">PGND3</text>
<text x="225.1" y="168" transform="rotate(-90 225.1 168)">GND</text>
</g>
<g font-size="1.8">
<text x="31.1" y="1.8">5</text>
<text x="88.3" y="1.8">4</text>
<text x="145.5" y="1.8">3</text>
<text x="202.7" y="1.8">2</text>
<text x="259.9" y="1.8">1</text>
<text x=".7" y="29.1">D</text>
<text x="289.2" y="29.1">D</text>
<text x=".7" y="79.3">C</text>
<text x="289.2" y="79.3">C</text>
<text x=".7" y="129.5">B</text>
<text x="289.2" y="129.5">B</text>
<text x=".7" y="179.6">A</text>
<text x="289.2" y="179.6">A</text>
<text x="31.1" y="205">5</text>
<text x="88.3" y="205">4</text>
<text x="145.5" y="205">3</text>
<text x="202.7" y="205">2</text>
<text x="259.9" y="205">1</text>
</g>
</svg>
